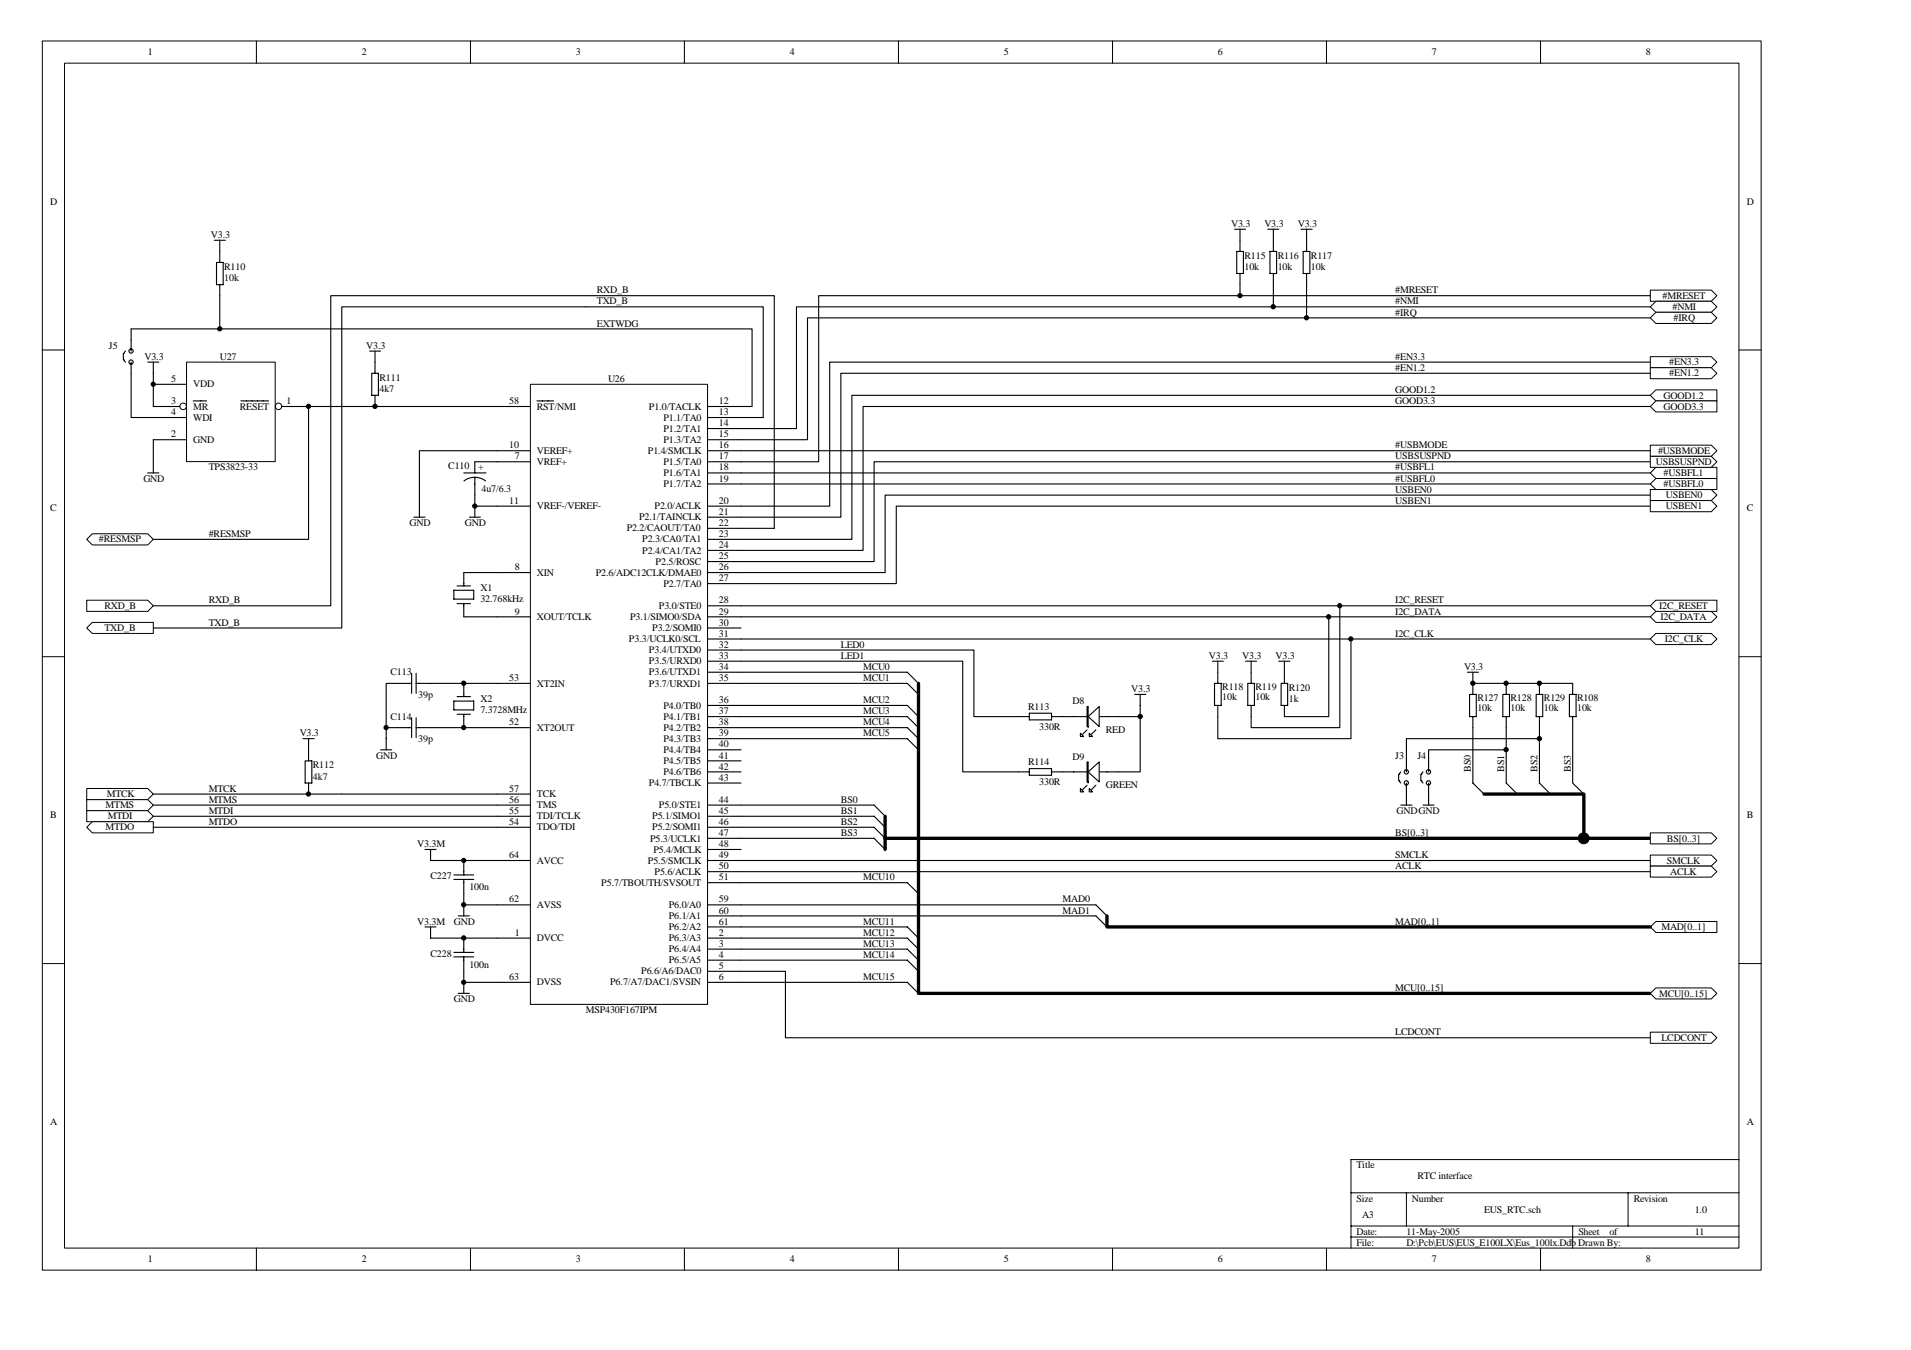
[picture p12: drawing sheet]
<svg xmlns="http://www.w3.org/2000/svg" width="297mm" height="210mm" viewBox="0 0 297 210" stroke-linecap="round" stroke-linejoin="round" font-family="sans-serif">
<g fill="none" stroke="#000" stroke-width=".16">
<path d="M6.6 6.4h267.1v191.1h-267.1zM10 9.8h260.3v184.3h-260.3zM39.9 6.4v3.4M73.1 6.4v3.4M106.4 6.4v3.4M139.7 6.4v3.4M172.9 6.4v3.4M206.2 6.4v3.4M239.5 6.4v3.4M6.6 54.4h3.4M270.3 54.4h3.5M6.6 102.1h3.4"/>
<path d="M270.3 102.1h3.5M6.6 149.8h3.4M270.3 149.8h3.5M39.9 194.1v3.4M73.1 194.1v3.4M106.4 194.1v3.4M139.7 194.1v3.4M172.9 194.1v3.4M206.2 194.1v3.4M210 185.5h60.3M210 190.6h60.3M210 192.3h60.3"/>
<path d="M218.6 185.5v5.1M239.5 194.1v3.4M244.5 190.6v3.5M253.1 185.5v5.1M270.3 180.3h-60.3v13.8"/>
</g>
<g fill="none" stroke="#000" stroke-width=".17">
<path d="M56.6 63.2h20.7M70.5 91.8h3.1v1.4h-3.1zM71.1 91.1h2M71.1 93.9h2M72.1 93.9v2h5.2M77.3 89h-5.2v2.1M53.1 123.5h24.2M66.1 132.1h1.7M66.9 132.1v1.7h10.4M70.5 136.7h3.1M70.5 136h3.1M72.1 133.8v2.2"/>
<path d="M72.1 136.7v5.7M66.1 144.1h1.7M66.9 144.1v1.8h10.4M70.5 148.8h3.1M70.5 148.1h3.1M71.2 142.4h1.8M71.2 154.5h1.8M72.1 145.9v2.2M72.1 148.8v5.7M72.1 140.7h5.2M72.1 152.7h5.2"/>
</g>
<path d="M29 56.3h13.8v15.5h-13.8z" fill="#fff"/>
<g fill="none" stroke="#000" stroke-width=".16">
<path d="M29 56.3h13.8v15.5h-13.8z"/>
<circle cx="28.5" cy="63.2" r=".51"/>
<circle cx="43.3" cy="63.2" r=".51"/>
</g>
<g fill="none" stroke="#000" stroke-width=".17">
<path d="M20.4 58v6.9h8.6M20.4 51.1h96.5v12.1h-1.7M23 56.3h1.7M23.8 56.3v3.5h5.2M23 73.5h1.7M23.8 63.2h4.2M29 68.4h-5.2v5.1M30 62.3h2.1M37.4 62.3h4.4M43.8 63.2h4.2M73.8 77v1.7h3.5M73.8 71.8h3.5"/>
<path d="M59.2 116.6h1.7M60 113.1v3.5M64 106.3h-4v6.8h4M64 104.7v3.1M64 111.6v3.1M64.7 106.3h12.6M64.7 104.7v3.1M64.7 111.6v3.1M64.7 113.1h12.6M70.5 109h3.1v1.4h-3.1zM71.1 108.3h2M71.1 111.1h2"/>
<path d="M72.1 106.3v2M72.1 111.1v2M158.3 111.4h1.7M160 110.9h3.4v1h-3.4zM163.4 111.4h10.4M169 113.5l-.7 .7M170.3 113.5l-.7 .7M218.6 118.3v1.7M217.7 120l-.1 .4h-.2v1h.2v.2l.1 .2M218.6 121.8v1.7"/>
<circle cx="218.6" cy="120" r=".34"/>
<circle cx="218.6" cy="121.7" r=".34"/>
</g>
<g fill="#fff" stroke="#000" stroke-width=".17">
<path d="M169.1 111.4l1.8-1.5v3.1z"/>
<path d="M167.9 114l.5 .5h-.5z"/>
<path d="M169.3 114l.5 .5h-.5z"/>
<path d="M169 109.9h.1v3.1h-.1z" fill-rule="evenodd"/>
</g>
<path d="M160 119.5h3.4v1h-3.4zM158.3 120h1.7M163.4 120h10.4M169 122.1l-.7 .7M170.3 122.1l-.7 .7" fill="none" stroke="#000" stroke-width=".17"/>
<g fill="#fff" stroke="#000" stroke-width=".17">
<path d="M169.1 120l1.8-1.5v3.1z"/>
<path d="M167.9 122.6l.5 .5h-.5z"/>
<path d="M169.3 122.6l.5 .5h-.5z"/>
<path d="M169 118.5h.1v3.1h-.1z" fill-rule="evenodd"/>
</g>
<path d="M56.6 63.2h-8.6v20.7h-24.2M118.6 64.9v-17.2h-65.5v49.9h-29.3M120.4 82.1v-36.1h-69v48.2h-27.6M23.8 123.5h29.3" fill="none" stroke="#000" stroke-width=".17"/>
<g fill="#000" stroke="#000" stroke-width=".16">
<circle cx="60" cy="113.1" r=".33"/>
<circle cx="72.1" cy="106.2" r=".34"/>
<circle cx="72.1" cy="113.1" r=".33"/>
<circle cx="72.1" cy="133.8" r=".33"/>
<circle cx="72.1" cy="140.7" r=".34"/>
<circle cx="72.1" cy="152.7" r=".33"/>
</g>
<g fill="#fff" stroke="#000" stroke-width=".16">
<path d="M256.5 55.5h9.5l.9 .8-.9 .9h-9.5z" fill-rule="evenodd"/>
<path d="M256.5 57.2h9.5l.9 .8-.9 .9h-9.5z" fill-rule="evenodd"/>
</g>
<path d="M173.8 111.4h3.4M176.4 108h1.7M177.2 108v12h-3.4M115.2 140.7h55.1l1.8 1.7M115.2 142.4h55.1l1.8 1.7" fill="none" stroke="#000" stroke-width=".17"/>
<circle cx="72.1" cy="145.8" r=".34" fill="#000" stroke="#000" stroke-width=".16"/>
<g fill="#fff" stroke="#000" stroke-width=".16">
<path d="M256.5 144.1l.9-.8h9.5v1.7h-9.5z" fill-rule="evenodd"/>
<path d="M256.5 95.9l.9-.8h8.6l.9 .8-.9 .9h-8.6z" fill-rule="evenodd"/>
<path d="M256.5 99.4l.9-.9h8.6l.9 .9-.9 .8h-8.6z" fill-rule="evenodd"/>
</g>
<path d="M115.2 133.8h141.3M115.2 135.5h141.3" fill="none" stroke="#000" stroke-width=".17"/>
<g fill="#fff" stroke="#000" stroke-width=".16">
<path d="M256.5 132.9h9.5l.9 .9-.9 .9h-9.5z" fill-rule="evenodd"/>
<path d="M256.5 134.7h9.5l.9 .8-.9 .9h-9.5z" fill-rule="evenodd"/>
</g>
<path d="M72.1 73.5h3.4M72.1 74.8a2.76 2.76 0 0 1 3.4 0M73.8 71.8v1.7M73.8 74.2v2.8" fill="none" stroke="#000" stroke-width=".17"/>
<path d="M172.1 142.4v1.7h84.4" fill="none" stroke="#000" stroke-width=".52"/>
<g fill="#fff" stroke="#000" stroke-width=".16">
<path d="M256.5 61.5l.9-.9h9.5v1.7h-9.5z" fill-rule="evenodd"/>
<path d="M256.5 63.2l.9-.9h9.5v1.8h-9.5z" fill-rule="evenodd"/>
</g>
<path d="M23.8 59.8v3.4" fill="none" stroke="#000" stroke-width=".17"/>
<circle cx="23.8" cy="59.7" r=".33" fill="#000" stroke="#000" stroke-width=".16"/>
<path d="M82.5 59.8h27.5v96.4h-27.5z" fill="#fff"/>
<path d="M82.4 59.8h27.6v96.4h-27.6z" fill="none" stroke="#000" stroke-width=".16"/>
<g fill="none" stroke="#000" stroke-width=".17">
<path d="M191.9 35.6h1.7M192.2 39.1h1.1v3.4h-1.1zM192.7 35.6v3.5M197.1 35.6h1.7M197.4 39.1h1v3.4h-1zM197.9 35.6v3.5M202.2 35.6h1.8M202.6 39.1h1v3.4h-1zM203.1 35.6v3.5M192.7 42.5v3.5M197.9 42.5v5.2M203.1 42.5v6.9"/>
<path d="M77.3 63.2h5.1M77.3 70.1h5.1M77.3 71.8h5.1M77.3 78.7h5.1M83.5 62.3h2.6M110 63.2h5.2M110 70.1h5.2M110 71.8h5.2M110 78.7h5.2M110 64.9h5.2M110 66.6h5.2M110 68.4h5.2"/>
<path d="M110 73.5h5.2M110 75.2h5.2M77.3 89h5.1M77.3 95.9h5.1M110 89h5.2M110 95.9h146.5M110 80.4h5.2M110 82.1h5.2M110 83.9h5.2M110 85.6h5.2M110 87.3h5.2M110 90.7h5.2"/>
<path d="M110 94.2h5.2M110 97.6h5.2M110 99.4h146.5M77.3 106.3h5.1M77.3 113.1h5.1M110 106.3h5.2M110 113.1h5.2M110 101.1h5.2M110 102.8h5.2M110 104.5h5.2M110 109.7h5.2M110 111.4h5.2"/>
<path d="M110 114.9h5.2M110 116.6h5.2M110 118.3h5.2M193.6 102.8h1.7M193.9 106.3h1.1v3.4h-1.1zM194.5 102.8v3.5M194.5 109.7v1.7M198.8 102.8h1.7M199.1 106.3h1v3.4h-1zM199.6 102.8v3.5M199.6 109.7v1.7M77.3 123.5h5.1"/>
<path d="M77.3 126.9h5.1M77.3 128.6h5.1M77.3 125.2h5.1M77.3 133.8h5.1M110 126.9h5.2M110 128.6h5.2M110 125.2h5.2M110 133.8h5.2M110 120h5.2M110 121.8h5.2M110 130.3h5.2M110 132.1h5.2"/>
<path d="M110 135.5h5.2M110 137.2h5.2M77.3 140.7h5.1M77.3 145.9h5.1M77.3 152.7h5.1M110 140.7h5.2M110 145.9h5.2M110 152.7h5.2M110 142.4h5.2M110 144.1h5.2M110 147.6h5.2M110 149.3h5.2"/>
<path d="M110 151h5.2"/>
</g>
<g fill="#fff" stroke="#000" stroke-width=".16">
<path d="M256.5 45.1h9.5l.9 .9-.9 .8h-9.5z" fill-rule="evenodd"/>
<path d="M256.5 47.7l.9-.9h8.6l.9 .9-.9 .9h-8.6z" fill-rule="evenodd"/>
<path d="M256.5 49.4l.9-.8h8.6l.9 .8-.9 .9h-8.6z" fill-rule="evenodd"/>
</g>
<path d="M33.3 37.4h1.7M34.2 37.4v3.4M33.7 40.8h1v3.5h-1zM34.2 44.3v6.8" fill="none" stroke="#000" stroke-width=".17"/>
<circle cx="34.2" cy="51.1" r=".33" fill="#000" stroke="#000" stroke-width=".16"/>
<path d="M13.5 122.6h9.5l.8 .9-.8 .8h-9.5z" fill-rule="evenodd" fill="#fff" stroke="#000" stroke-width=".16"/>
<path d="M47.1 114.9h1.7M47.4 118.3h1.1v3.5h-1.1zM48 114.9v3.4M48 121.8v1.7" fill="none" stroke="#000" stroke-width=".17"/>
<g fill="#000" stroke="#000" stroke-width=".16">
<circle cx="47.9" cy="63.2" r=".34"/>
<circle cx="47.9" cy="123.5" r=".33"/>
</g>
<g fill="#fff" stroke="#000" stroke-width=".16">
<path d="M14.3 83h8.7l.8 .9-.8 .8h-8.7l-.8-.8z" fill-rule="evenodd"/>
<path d="M13.5 93.3h9.5l.8 .9-.8 .9h-9.5z" fill-rule="evenodd"/>
<path d="M13.5 97.6l.8-.8h9.5v1.7h-9.5z" fill-rule="evenodd"/>
</g>
<path d="M115.2 94.2h141.3" fill="none" stroke="#000" stroke-width=".17"/>
<path d="M256.5 94.2l.9-.9h9.5v1.8h-9.5z" fill-rule="evenodd" fill="#fff" stroke="#000" stroke-width=".16"/>
<g fill="none" stroke="#000" stroke-width=".17">
<path d="M57.4 54.6h1.8M57.8 58h1v3.5h-1zM58.3 54.6v3.4M256.5 47.7h-132.7v18.9h-8.6M256.5 49.4h-131v19h-10.3M256.5 46h-129.2v25.8h-12.1M256.5 56.3h-127.5v22.4h-13.8M256.5 58h-125.8v22.4h-15.5M58.3 61.5v1.7M73.8 78.7v1.7M115.2 64.9h3.4M256.5 61.5h-124.1v22.4h-17.2"/>
<path d="M256.5 63.2h-122.3v22.4h-19M73 80.4h1.7M115.2 82.1h5.2M188.4 102.8h1.8M188.8 106.3h1v3.4h-1zM189.3 102.8v3.5M189.3 109.7v1.7M115.2 125.2h20.7l1.7 1.7M115.2 126.9h20.7l1.7 1.7M115.2 128.6h20.7l1.7 1.7M115.2 130.3h20.7l1.7 1.8"/>
</g>
<g fill="#000" stroke="#000" stroke-width=".16">
<circle cx="192.7" cy="46" r=".33"/>
<circle cx="197.9" cy="47.7" r=".34"/>
<circle cx="203.1" cy="49.4" r=".33"/>
<circle cx="58.3" cy="63.2" r=".34"/>
<circle cx="73.8" cy="78.7" r=".33"/>
</g>
<path d="M137.6 126.9v5.2M137.6 130.3h118.9" fill="none" stroke="#000" stroke-width=".52"/>
<g fill="#fff" stroke="#000" stroke-width=".16">
<path d="M256.5 129.5h9.5l.9 .8-.9 .9h-9.5z" fill-rule="evenodd"/>
<path d="M256.5 160.5h9.5l.9 .9-.9 .8h-9.5z" fill-rule="evenodd"/>
</g>
<g fill="none" stroke="#000" stroke-width=".17">
<path d="M19.5 54.6l-.2 .3h-.1v1.1h.1l.2 .3M20.4 51.1v3.5M20.4 56.3v1.7M228.1 104.5h1.7M228.4 108h1.1v3.4h-1.1zM228.9 104.5v3.5M228.9 111.4v10.4l1.8 1.7M228.9 106.3h15.6v1.7M233.6 108h1v3.4h-1zM234.1 116.6h-12v3.4M234.1 106.3v1.7M234.1 111.4v10.4l1.7 1.7"/>
<path d="M238.8 108h1v3.4h-1zM239.3 114.9h-20.7v3.4M239.3 106.3v1.7M239.3 111.4v10.4l1.7 1.7M243.9 108h1.1v3.4h-1.1zM244.5 111.4v10.4l1.7 1.7M217.7 125.2h1.8M218.6 123.5v1.7M221.2 120l-.2 .4h-.2v1h.2v.2l.2 .2M221.2 125.2h1.7M222.1 121.8v3.4"/>
<circle cx="20.4" cy="56.3" r=".34"/>
<circle cx="20.4" cy="54.6" r=".33"/>
<circle cx="222" cy="120" r=".34"/>
<circle cx="222" cy="121.7" r=".34"/>
</g>
<g fill="#000" stroke="#000" stroke-width=".16">
<circle cx="228.9" cy="106.2" r=".34"/>
<circle cx="234.1" cy="106.2" r=".34"/>
<circle cx="234.1" cy="116.6" r=".34"/>
<circle cx="239.3" cy="106.2" r=".34"/>
<circle cx="239.3" cy="114.8" r=".34"/>
<circle cx="246.2" cy="130.3" r=".85"/>
</g>
<path d="M230.7 123.5h15.5v6.8" fill="none" stroke="#000" stroke-width=".52"/>
<g fill="#fff" stroke="#000" stroke-width=".16">
<path d="M13.5 124.3h9.5l.8 .9-.8 .8h-9.5z" fill-rule="evenodd"/>
<path d="M13.5 126h9.5l.8 .9-.8 .9h-9.5z" fill-rule="evenodd"/>
<path d="M13.5 128.6l.8-.8h9.5v1.7h-9.5z" fill-rule="evenodd"/>
</g>
<g fill="none" stroke="#000" stroke-width=".17">
<path d="M115.2 104.5h25.8l1.8 1.8M115.2 106.3h25.8l1.8 1.7M115.2 109.7h25.8l1.8 1.7M115.2 111.4h25.8l1.8 1.7M115.2 113.1h25.8l1.8 1.8M115.2 114.9h25.8l1.8 1.7M23.8 125.2h53.5M23.8 126.9h53.5M23.8 128.6h53.5M115.2 151h6.9v10.4h134.4M115.2 144.1h25.8l1.8 1.8M115.2 145.9h25.8l1.8 1.7"/>
<path d="M115.2 147.6h25.8l1.8 1.7M115.2 149.3h25.8l1.8 1.7M115.2 152.7h25.8l1.8 1.8"/>
</g>
<path d="M142.8 106.3v48.2h113.7" fill="none" stroke="#000" stroke-width=".52"/>
<path d="M256.5 154.5l.9-.9h8.6l.9 .9-.9 .8h-8.6z" fill-rule="evenodd" fill="#fff" stroke="#000" stroke-width=".16"/>
<path d="M115.2 73.5h141.3M115.2 75.2h141.3M115.2 137.2h25.8l1.8 1.8" fill="none" stroke="#000" stroke-width=".17"/>
<g fill="#fff" stroke="#000" stroke-width=".16">
<path d="M256.5 73.5l.9-.8h9.5v1.7h-9.5z" fill-rule="evenodd"/>
<path d="M256.5 75.2l.9-.8h9.5v1.7h-9.5z" fill-rule="evenodd"/>
</g>
<path d="M115.2 70.1h141.3M256.5 71.8h-120.6v15.5h-20.7" fill="none" stroke="#000" stroke-width=".17"/>
<g fill="#fff" stroke="#000" stroke-width=".16">
<path d="M256.5 69.2h9.5l.9 .9-.9 .9h-9.5z" fill-rule="evenodd"/>
<path d="M256.5 71h9.5l.9 .8-.9 .9h-9.5z" fill-rule="evenodd"/>
</g>
<path d="M256.5 77h-118.9v12h-22.4M256.5 78.7h-117.2v12h-24.1" fill="none" stroke="#000" stroke-width=".17"/>
<g fill="#fff" stroke="#000" stroke-width=".16">
<path d="M256.5 76.1h9.5l.9 .9-.9 .8h-9.5z" fill-rule="evenodd"/>
<path d="M256.5 77.8h9.5l.9 .9-.9 .9h-9.5z" fill-rule="evenodd"/>
</g>
<g fill="#000" stroke="#000" stroke-width=".16">
<circle cx="206.5" cy="95.9" r=".34"/>
<circle cx="208.2" cy="94.2" r=".33"/>
<circle cx="210" cy="99.3" r=".33"/>
<circle cx="177.2" cy="111.4" r=".34"/>
</g>
<path d="M77.3 70.1h-12.1v10.3M64.3 80.4h1.8M206.5 95.9v15.5h-6.9M208.3 94.2v18.9h-13.8v-1.7M210 99.4v15.5h-20.7v-3.5M115.2 101.1h36.2v10.3h6.9M115.2 102.8h34.4v17.2h8.7" fill="none" stroke="#000" stroke-width=".17"/>
<g font-size="1.6">
<text x="23" y="8.6">1</text>
<text x="56.2" y="8.6">2</text>
<text x="89.5" y="8.6">3</text>
<text x="122.8" y="8.6">4</text>
<text x="156" y="8.6">5</text>
<text x="189.3" y="8.6">6</text>
<text x="222.6" y="8.6">7</text>
<text x="255.8" y="8.6">8</text>
<text x="7.8" y="31.8">D</text>
<text x="191.4" y="35.3">V3.3</text>
<text x="196.5" y="35.3">V3.3</text>
<text x="201.7" y="35.3">V3.3</text>
<text x="271.5" y="31.8">D</text>
<text x="32.8" y="37">V3.3</text>
<text x="34.9" y="42">R110</text>
<text x="193.4" y="40.3">R115</text>
<text x="193.4" y="42">10k</text>
<text x="198.6" y="40.3">R116</text>
<text x="198.6" y="42">10k</text>
<text x="203.8" y="40.3">R117</text>
<text x="203.8" y="42">10k</text>
<text x="34.9" y="43.7">10k</text>
<text x="92.8" y="45.6">RXD_B</text>
<text x="92.8" y="47.3">TXD_B</text>
<text x="216.9" y="45.6">#MRESET</text>
<text x="216.9" y="47.3">#NMI</text>
<text x="258.4" y="46.5">#MRESET</text>
<text x="92.8" y="50.8">EXTWDG</text>
<text x="216.9" y="49.1">#IRQ</text>
<text x="260" y="48.2">#NMI</text>
<text x="260.1" y="49.9">#IRQ</text>
<text x="16.9" y="54.2">J5</text>
<text x="22.5" y="55.9">V3.3</text>
<text x="26.6" y="59.4">5</text>
<text x="34.2" y="55.9">U27</text>
<text x="56.9" y="54.2">V3.3</text>
<text x="59" y="59.2">R111</text>
<text x="94.5" y="59.4">U26</text>
<text x="216.9" y="55.9">#EN3.3</text>
<text x="216.9" y="57.7">#EN1.2</text>
<text x="259.5" y="56.8">#EN3.3</text>
<text x="259.5" y="58.5">#EN1.2</text>
<text x="26.6" y="62.8">3</text>
<text x="26.6" y="64.6">4</text>
<text x="30" y="60.2">VDD</text>
<text x="30" y="63.7">MR</text>
<text x="30" y="65.4">WDI</text>
<text x="37.3" y="63.7">RESET</text>
<text x="44.5" y="62.8">1</text>
<text x="59" y="60.9">4k7</text>
<text x="79.2" y="62.8">58</text>
<text x="83.5" y="63.7">RST/NMI</text>
<text x="100.9" y="63.7">P1.0/TACLK</text>
<text x="103.1" y="65.4">P1.1/TA0</text>
<text x="111.7" y="62.8">12</text>
<text x="111.7" y="64.6">13</text>
<text x="216.9" y="61.1">GOOD1.2</text>
<text x="216.9" y="62.8">GOOD3.3</text>
<text x="258.6" y="62">GOOD1.2</text>
<text x="258.6" y="63.7">GOOD3.3</text>
<text x="26.6" y="68">2</text>
<text x="30" y="68.9">GND</text>
<text x="79.2" y="69.7">10</text>
<text x="80" y="71.4">7</text>
<text x="83.5" y="70.6">VEREF+</text>
<text x="100.7" y="70.6">P1.4/SMCLK</text>
<text x="103.1" y="67.1">P1.2/TA1</text>
<text x="103.1" y="68.9">P1.3/TA2</text>
<text x="111.7" y="69.7">16</text>
<text x="111.7" y="66.3">14</text>
<text x="111.7" y="68">15</text>
<text x="111.7" y="71.4">17</text>
<text x="216.9" y="69.7">#USBMODE</text>
<text x="216.9" y="71.4">USBSUSPND</text>
<text x="257.7" y="70.6">#USBMODE</text>
<text x="22.3" y="74.9">GND</text>
<text x="32.4" y="73.2">TPS3823-33</text>
<text x="69.7" y="73">C110</text>
<text x="74.3" y="73.2">+</text>
<text x="74.8" y="76.4">4u7/6.3</text>
<text x="83.5" y="72.3">VREF+</text>
<text x="103.1" y="72.3">P1.5/TA0</text>
<text x="103.1" y="74">P1.6/TA1</text>
<text x="103.1" y="75.8">P1.7/TA2</text>
<text x="111.7" y="73.2">18</text>
<text x="111.7" y="74.9">19</text>
<text x="216.9" y="73.2">#USBFL1</text>
<text x="216.9" y="74.9">#USBFL0</text>
<text x="216.9" y="76.6">USBEN0</text>
<text x="257.4" y="72.3">USBSUSPND</text>
<text x="258.6" y="74">#USBFL1</text>
<text x="258.6" y="75.8">#USBFL0</text>
<text x="258.9" y="77.5">USBEN0</text>
<text x="7.8" y="79.5">C</text>
<text x="32.4" y="83.5">#RESMSP</text>
<text x="63.6" y="81.8">GND</text>
<text x="72.3" y="81.8">GND</text>
<text x="79.2" y="78.3">11</text>
<text x="83.5" y="79.2">VREF-/VEREF-</text>
<text x="97.4" y="82.6">P2.2/CAOUT/TA0</text>
<text x="99.3" y="80.9">P2.1/TAINCLK</text>
<text x="101.7" y="79.2">P2.0/ACLK</text>
<text x="111.7" y="80.1">21</text>
<text x="111.7" y="83.5">23</text>
<text x="111.7" y="78.3">20</text>
<text x="111.7" y="81.8">22</text>
<text x="216.9" y="78.3">USBEN1</text>
<text x="258.9" y="79.2">USBEN1</text>
<text x="271.5" y="79.5">C</text>
<text x="15.4" y="84.3">#RESMSP</text>
<text x="80" y="88.7">8</text>
<text x="83.5" y="89.5">XIN</text>
<text x="92.6" y="89.5">P2.6/ADC12CLK/DMAE0</text>
<text x="99.8" y="84.3">P2.3/CA0/TA1</text>
<text x="99.8" y="86.1">P2.4/CA1/TA2</text>
<text x="101.9" y="87.8">P2.5/ROSC</text>
<text x="111.7" y="85.2">24</text>
<text x="111.7" y="88.7">26</text>
<text x="111.7" y="86.9">25</text>
<text x="16.2" y="94.7">RXD_B</text>
<text x="32.4" y="93.8">RXD_B</text>
<text x="74.7" y="91.9">X1</text>
<text x="74.7" y="93.7">32.768kHz</text>
<text x="80" y="95.5">9</text>
<text x="102.4" y="94.7">P3.0/STE0</text>
<text x="103.1" y="91.2">P2.7/TA0</text>
<text x="111.7" y="93.8">28</text>
<text x="111.7" y="90.4">27</text>
<text x="111.7" y="95.5">29</text>
<text x="216.9" y="95.5">I2C_DATA</text>
<text x="216.9" y="93.8">I2C_RESET</text>
<text x="257.9" y="94.7">I2C_RESET</text>
<text x="16.2" y="98.1">TXD_B</text>
<text x="32.4" y="97.3">TXD_B</text>
<text x="83.5" y="96.4">XOUT/TCLK</text>
<text x="97.8" y="99.8">P3.3/UCLK0/SCL</text>
<text x="97.9" y="96.4">P3.1/SIMO0/SDA</text>
<text x="100.9" y="101.6">P3.4/UTXD0</text>
<text x="101.4" y="98.1">P3.2/SOMI0</text>
<text x="111.7" y="97.3">30</text>
<text x="111.7" y="100.7">32</text>
<text x="111.7" y="99">31</text>
<text x="130.7" y="100.7">LED0</text>
<text x="216.9" y="99">I2C_CLK</text>
<text x="258.1" y="96.4">I2C_DATA</text>
<text x="258.8" y="99.8">I2C_CLK</text>
<text x="60.7" y="105">C113</text>
<text x="79.2" y="105.9">53</text>
<text x="83.5" y="106.7">XT2IN</text>
<text x="100.9" y="103.3">P3.5/URXD0</text>
<text x="100.9" y="105">P3.6/UTXD1</text>
<text x="100.9" y="106.7">P3.7/URXD1</text>
<text x="111.7" y="102.4">33</text>
<text x="111.7" y="104.2">34</text>
<text x="111.7" y="105.9">35</text>
<text x="130.7" y="102.4">LED1</text>
<text x="134.2" y="104.2">MCU0</text>
<text x="134.2" y="105.9">MCU1</text>
<text x="175.8" y="107.6">V3.3</text>
<text x="187.9" y="102.4">V3.3</text>
<text x="190" y="107.3">R118</text>
<text x="193.1" y="102.4">V3.3</text>
<text x="195.2" y="107.3">R119</text>
<text x="198.3" y="102.4">V3.3</text>
<text x="200.3" y="107.4">R120</text>
<text x="227.6" y="104.2">V3.3</text>
<text x="60.7" y="111.9">C114</text>
<text x="65" y="108.5">39p</text>
<text x="74.7" y="109.2">X2</text>
<text x="74.7" y="110.9">7.3728MHz</text>
<text x="79.2" y="112.8">52</text>
<text x="83.5" y="113.6">XT2OUT</text>
<text x="103.1" y="110.2">P4.0/TB0</text>
<text x="103.1" y="111.9">P4.1/TB1</text>
<text x="103.1" y="113.6">P4.2/TB2</text>
<text x="111.7" y="109.3">36</text>
<text x="111.7" y="111">37</text>
<text x="111.7" y="112.8">38</text>
<text x="134.2" y="109.3">MCU2</text>
<text x="134.2" y="111">MCU3</text>
<text x="134.2" y="112.8">MCU4</text>
<text x="159.8" y="110.4">R113</text>
<text x="161.5" y="113.5">330R</text>
<text x="166.7" y="109.5">D8</text>
<text x="171.9" y="114">RED</text>
<text x="190" y="108.8">10k</text>
<text x="195.2" y="108.8">10k</text>
<text x="200.3" y="109.2">1k</text>
<text x="229.6" y="109">R127</text>
<text x="229.6" y="110.5">10k</text>
<text x="234.8" y="109">R128</text>
<text x="234.8" y="110.5">10k</text>
<text x="240" y="109">R129</text>
<text x="240" y="110.5">10k</text>
<text x="245.1" y="109">R108</text>
<text x="245.1" y="110.5">10k</text>
<text x="46.6" y="114.5">V3.3</text>
<text x="48.6" y="119.5">R112</text>
<text x="58.5" y="117.9">GND</text>
<text x="65" y="115.4">39p</text>
<text x="103.1" y="115.4">P4.3/TB3</text>
<text x="103.1" y="117.1">P4.4/TB4</text>
<text x="103.1" y="118.8">P4.5/TB5</text>
<text x="111.7" y="114.5">39</text>
<text x="111.7" y="116.2">40</text>
<text x="111.7" y="117.9">41</text>
<text x="111.7" y="119.7">42</text>
<text x="134.2" y="114.5">MCU5</text>
<text x="159.8" y="119">R114</text>
<text x="166.7" y="118.1">D9</text>
<text x="216.9" y="117.9">J3</text>
<text x="220.3" y="117.9">J4</text>
<text x="16.4" y="125.7">MTMS</text>
<text x="16.6" y="124">MTCK</text>
<text x="32.4" y="123.1">MTCK</text>
<text x="32.4" y="124.8">MTMS</text>
<text x="48.6" y="121.2">4k7</text>
<text x="79.2" y="123.1">57</text>
<text x="79.2" y="124.8">56</text>
<text x="83.5" y="124">TCK</text>
<text x="83.5" y="125.7">TMS</text>
<text x="100.9" y="122.2">P4.7/TBCLK</text>
<text x="102.4" y="125.7">P5.0/STE1</text>
<text x="103.1" y="120.5">P4.6/TB6</text>
<text x="111.7" y="121.4">43</text>
<text x="111.7" y="124.8">44</text>
<text x="130.7" y="124.8">BS0</text>
<text x="161.5" y="122.1">330R</text>
<text x="171.9" y="122.6">GREEN</text>
<text x="228.6" y="120" transform="rotate(-90 228.6 120)">BS0</text>
<text x="233.8" y="120" transform="rotate(-90 233.8 120)">BS1</text>
<text x="239" y="120" transform="rotate(-90 239 120)">BS2</text>
<text x="244.2" y="120" transform="rotate(-90 244.2 120)">BS3</text>
<text x="7.8" y="127.2">B</text>
<text x="16.4" y="129.1">MTDO</text>
<text x="16.8" y="127.4">MTDI</text>
<text x="32.4" y="126.5">MTDI</text>
<text x="32.4" y="128.3">MTDO</text>
<text x="64.9" y="131.7">V3.3M</text>
<text x="79.2" y="126.5">55</text>
<text x="79.2" y="128.3">54</text>
<text x="83.5" y="127.4">TDI/TCLK</text>
<text x="83.5" y="129.1">TDO/TDI</text>
<text x="101" y="130.9">P5.3/UCLK1</text>
<text x="101.4" y="127.4">P5.1/SIMO1</text>
<text x="101.4" y="129.1">P5.2/SOMI1</text>
<text x="111.7" y="126.5">45</text>
<text x="111.7" y="128.3">46</text>
<text x="111.7" y="130">47</text>
<text x="111.7" y="131.7">48</text>
<text x="130.7" y="126.5">BS1</text>
<text x="130.7" y="128.3">BS2</text>
<text x="130.7" y="130">BS3</text>
<text x="216.9" y="130">BS[0..3]</text>
<text x="217.1" y="126.5">GNDGND</text>
<text x="259.1" y="130.9">BS[0..3]</text>
<text x="271.5" y="127.2">B</text>
<text x="66.9" y="136.7">C227</text>
<text x="79.2" y="133.4">64</text>
<text x="83.5" y="134.3">AVCC</text>
<text x="93.5" y="137.7">P5.7/TBOUTH/SVSOUT</text>
<text x="100.7" y="134.3">P5.5/SMCLK</text>
<text x="101.6" y="132.6">P5.4/MCLK</text>
<text x="101.7" y="136">P5.6/ACLK</text>
<text x="111.7" y="133.4">49</text>
<text x="111.7" y="135.1">50</text>
<text x="111.7" y="136.9">51</text>
<text x="134.2" y="136.9">MCU10</text>
<text x="216.9" y="133.4">SMCLK</text>
<text x="216.9" y="135.1">ACLK</text>
<text x="259.1" y="134.3">SMCLK</text>
<text x="259.6" y="136">ACLK</text>
<text x="64.9" y="143.8">V3.3M</text>
<text x="70.5" y="143.8">GND</text>
<text x="73" y="138.4">100n</text>
<text x="79.2" y="140.3">62</text>
<text x="83.5" y="141.2">AVSS</text>
<text x="104" y="141.2">P6.0/A0</text>
<text x="104" y="142.9">P6.1/A1</text>
<text x="111.7" y="140.3">59</text>
<text x="111.7" y="142">60</text>
<text x="111.7" y="143.8">61</text>
<text x="134.2" y="143.8">MCU11</text>
<text x="165.2" y="140.3">MAD0</text>
<text x="165.2" y="142">MAD1</text>
<text x="216.9" y="143.8">MAD[0..1]</text>
<text x="66.9" y="148.8">C228</text>
<text x="80" y="145.5">1</text>
<text x="83.5" y="146.3">DVCC</text>
<text x="104" y="144.6">P6.2/A2</text>
<text x="104" y="146.3">P6.3/A3</text>
<text x="104" y="148.1">P6.4/A4</text>
<text x="104" y="149.8">P6.5/A5</text>
<text x="111.7" y="145.5">2</text>
<text x="111.7" y="147.2">3</text>
<text x="111.7" y="148.9">4</text>
<text x="134.2" y="145.5">MCU12</text>
<text x="134.2" y="147.2">MCU13</text>
<text x="134.2" y="148.9">MCU14</text>
<text x="258.3" y="144.6">MAD[0..1]</text>
<text x="70.5" y="155.8">GND</text>
<text x="73" y="150.5">100n</text>
<text x="79.2" y="152.4">63</text>
<text x="83.5" y="153.2">DVSS</text>
<text x="94.8" y="153.2">P6.7/A7/DAC1/SVSIN</text>
<text x="99.7" y="151.5">P6.6/A6/DAC0</text>
<text x="111.7" y="150.6">5</text>
<text x="111.7" y="152.4">6</text>
<text x="134.2" y="152.4">MCU15</text>
<text x="216.9" y="154.1">MCU[0..15]</text>
<text x="257.9" y="155">MCU[0..15]</text>
<text x="91.1" y="157.5">MSP430F167IPM</text>
<text x="216.9" y="161">LCDCONT</text>
<text x="258.3" y="161.8">LCDCONT</text>
<text x="7.8" y="174.9">A</text>
<text x="271.5" y="174.9">A</text>
<text x="210.8" y="181.7">Title</text>
<text x="220.3" y="183.4">RTC interface</text>
<text x="210.8" y="186.8">Size</text>
<text x="210.8" y="192">Date:</text>
<text x="211.7" y="189.4">A3</text>
<text x="218.6" y="192">11-May-2005</text>
<text x="219.5" y="186.8">Number</text>
<text x="230.7" y="188.5">EUS_RTC.sch</text>
<text x="245.3" y="192">Sheet</text>
<text x="250.2" y="192">of</text>
<text x="253.9" y="186.8">Revision</text>
<text x="263.4" y="192">11</text>
<text x="263.4" y="188.5">1.0</text>
<text x="23" y="196.3">1</text>
<text x="56.2" y="196.3">2</text>
<text x="89.5" y="196.3">3</text>
<text x="122.8" y="196.3">4</text>
<text x="156" y="196.3">5</text>
<text x="189.3" y="196.3">6</text>
<text x="210.8" y="193.7">File:</text>
<text x="218.6" y="193.7">D:\Pcb\EUS\EUS_E100LX\Eus_100lx.Ddb Drawn By:</text>
<text x="222.6" y="196.3">7</text>
<text x="255.8" y="196.3">8</text>
</g>
</svg>
